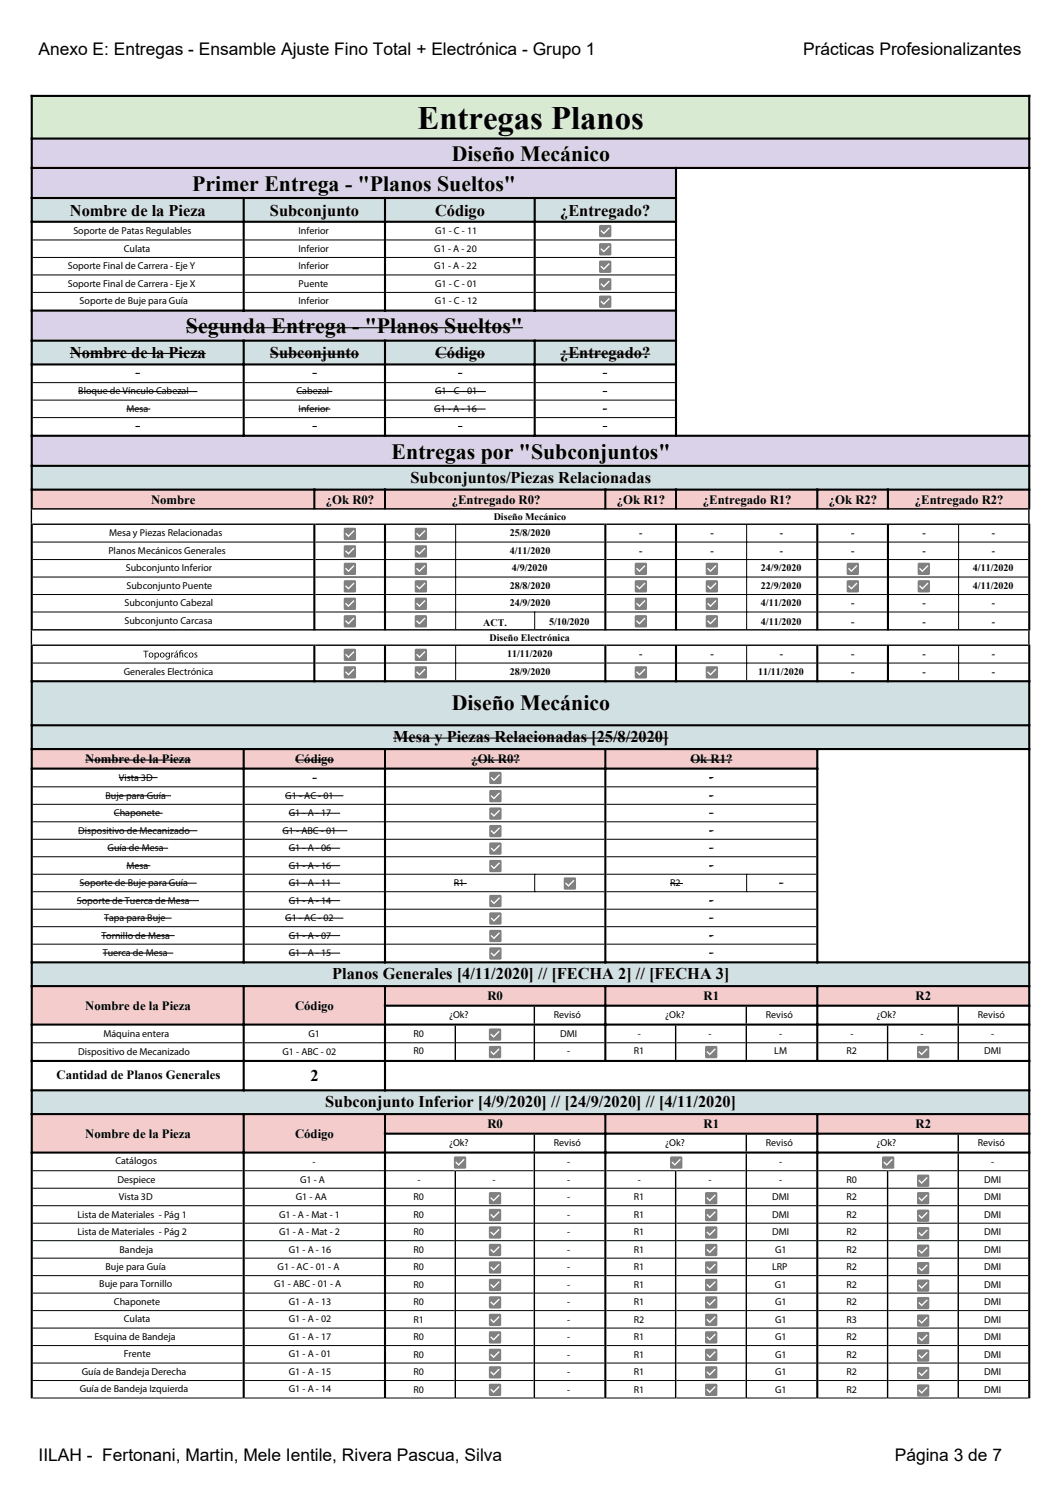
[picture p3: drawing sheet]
<svg xmlns="http://www.w3.org/2000/svg" width="210mm" height="297mm" viewBox="0 0 210 297" stroke-linecap="round" stroke-linejoin="round" font-family="sans-serif">
<!-- layer: Capa 1 -->
<path d="M6.2 18.9h197.5v8.6h-197.5z" fill="#d9ead3"/>
<g fill="#d9d2e9">
<path d="M6.2 27.4h197.5v5.9h-197.5z"/>
<path d="M6.2 33.2h127.6v6.1h-127.6z"/>
</g>
<path d="M6.2 39.1h127.6v4.9h-127.6z" fill="#d0e0e3"/>
<path d="M6.2 61.4h127.6v6.1h-127.6z" fill="#d9d2e9"/>
<path d="M6.2 67.3h127.6v4.9h-127.6z" fill="#d0e0e3"/>
<path d="M6.2 86.2h197.5v6.1h-197.5z" fill="#d9d2e9"/>
<path d="M6.2 92.1h197.5v4.9h-197.5z" fill="#d0e0e3"/>
<path d="M6.2 96.8h197.5v4h-197.5z" fill="#f4cccc"/>
<path d="M6.2 134.7h197.5v13.6h-197.5z" fill="#d0e0e3"/>
<path d="M6.2 148.2h155.6v4h-155.6z" fill="#f4cccc"/>
<g fill="#fff">
<path d="M161.6 148.2h42.1v4h-42.1z"/>
<path d="M161.6 152h42.1v38.5h-42.1z"/>
</g>
<path d="M6.2 190.4h197.5v4.8h-197.5z" fill="#d0e0e3"/>
<g fill="#f4cccc">
<path d="M6.2 195.1h197.5v4h-197.5z"/>
<path d="M6.2 199h70v3.8h-70z"/>
</g>
<path d="M6.2 215.7h197.5v4.8h-197.5z" fill="#d0e0e3"/>
<g fill="#f4cccc">
<path d="M6.2 220.4h197.5v4h-197.5z"/>
<path d="M6.2 224.3h70v3.9h-70z"/>
</g>
<g fill="none" stroke="#000" stroke-width=".42">
<path d="M6.1 19h197.7M6.3 18.8v82M203.6 18.8v82M6.1 39.2h127.8M6.1 27.4h197.7M6.1 33.2h197.7M48.2 39v22.7M76.2 39v22.7M105.8 39v22.7M133.7 33v53.4M6.1 43.9h127.8M6.1 61.5h127.8"/>
<path d="M6.1 67.4h127.8M6.1 72.1h127.8M48.2 67.2v19.2M76.2 67.2v19.2M105.8 67.2v19.2M6.1 86.2h197.7M6.1 92.2h197.7M6.1 96.9h197.7M62.2 96.7v4.1M76.2 96.7v4.1M119.8 96.7v4.1M133.7 96.7v4.1"/>
<path d="M161.7 96.7v4.1M175.7 96.7v4.1M6.3 103.6v21.2M62.2 103.6v21.2M76.2 103.6v21.2M119.8 103.6v21.2M133.7 103.6v21.2M161.7 103.6v21.2M175.7 103.6v21.2M203.6 103.6v21.2M6.1 134.8h197.7M6.3 127.5v149.2"/>
<path d="M62.2 127.5v7.5M76.2 127.5v7.5M119.8 127.5v7.5M133.7 127.5v7.5M161.7 127.5v7.5M175.7 127.5v7.5M203.6 127.5v149.2M6.1 152.1h155.8M6.1 143.5h197.7M6.1 148.2h197.7M48.2 148v42.7M76.2 148v42.7"/>
<path d="M119.8 148v42.7M161.7 148v42.7M6.1 190.4h197.7M6.1 195.1h197.7M48.2 194.9v21.1M76 199h127.8M76.2 194.9v21.1M119.8 194.9v15.3M161.7 194.9v15.3M6.1 202.8h197.7M6.1 210h197.7M6.1 215.8h197.7"/>
<path d="M6.1 220.5h197.7M6.1 228.1h197.7M48.2 220.3v56.4M76 224.3h127.8M76.2 220.3v56.4M119.8 220.3v56.4M161.7 220.3v56.4"/>
</g>
<g fill="none" stroke="#000" stroke-width=".28">
<path d="M6.2 100.8v2.8M6.5 100.7h55.6M6.5 103.7h55.5M62.3 100.7h13.8M62.4 103.7h13.6M76.2 100.7h43.5M76.4 103.7h43.2M119.8 100.7h13.9M120 103.7h13.5M133.8 100.7h27.8M133.9 103.7h27.6M161.8 100.7h13.8"/>
<path d="M161.9 103.7h13.6M175.7 100.7h27.7M175.9 103.7h27.5M203.6 100.8v2.8M6.2 124.8v2.7M6.5 124.6h55.6M6.5 127.7h55.5M62.3 124.6h13.8M62.4 127.7h13.6M76.2 124.6h43.5M76.4 127.7h43.2M119.8 124.6h13.9"/>
<path d="M120 127.7h13.5M133.8 124.6h27.8M133.9 127.7h27.6M161.8 124.6h13.8M161.9 127.7h13.6M175.7 124.6h27.7M175.9 127.7h27.5M203.6 124.8v2.7M105.7 199.2v3.4M147.6 199.2v3.4M189.6 199.2v3.4M90.1 203v6.7"/>
<path d="M105.7 203v6.7M133.7 203v6.7M147.6 203v6.7M175.6 203v6.7M189.6 203v6.7M90.1 231.6v45.1M105.7 224.6v3.3M105.7 228.3v48.4M133.7 231.6v45.1M147.6 224.6v3.3M147.6 228.3v48.4M175.6 231.6v45.1"/>
<path d="M189.6 224.6v3.3M189.6 228.3v48.4"/>
</g>
<g fill="none" stroke="#000" stroke-width=".2">
<path d="M6.5 47.5h41.5M6.5 50.9h41.5M6.5 54.4h41.5M6.5 57.9h41.5M48.4 47.5h27.6M48.4 50.9h27.6M48.4 54.4h27.6M48.4 57.9h27.6M76.4 47.5h29.2M76.4 50.9h29.2M76.4 54.4h29.2M76.4 57.9h29.2"/>
<path d="M106 47.5h27.5M106 50.9h27.5M106 54.4h27.5M106 57.9h27.5M6.5 75.7h41.5M6.5 79.2h41.5M13.8 69.9h26.9M15.5 77.5h23.6M26.8 73.9h.9M48.4 75.7h27.6M48.4 79.2h27.6M53.4 70.1h17.6"/>
<path d="M58.7 77.5h7M61.8 73.9h.9M76.4 75.7h29.2M76.4 79.2h29.2M86.1 70.1h9.9M86.1 77.5h10M90.6 73.9h.9M106 75.7h27.5M106 79.2h27.5M110.8 70.1h17.8M119.3 73.9h.8M119.3 77.5h.8"/>
<path d="M6.5 82.6h41.5M25 80.9h4.7M26.8 84.4h.9M48.4 82.6h27.6M59.1 80.9h6.3M61.8 84.4h.9M76.4 82.6h29.2M85.9 80.9h10.2M90.6 84.4h.9M106 82.6h27.5M119.3 80.9h.8M119.3 84.4h.8"/>
<path d="M6.5 107.3h55.5M6.5 110.7h55.5M6.5 114.2h55.5M6.5 117.7h55.5M62.4 107.3h13.6M62.4 110.7h13.6M62.4 114.2h13.6M62.4 117.7h13.6M76.4 107.3h43.2M76.4 110.7h43.2M76.4 114.2h43.2M76.4 117.7h43.2"/>
<path d="M90.1 103.9v20.6M120 107.3h13.5M120 110.7h13.5M120 114.2h13.5M120 117.7h13.5M133.9 107.3h27.6M133.9 110.7h27.6M133.9 114.2h27.6M133.9 117.7h27.6M147.7 103.9v20.6M161.9 107.3h13.6M161.9 110.7h13.6"/>
<path d="M161.9 114.2h13.6M161.9 117.7h13.6M175.9 107.3h27.5M175.9 110.7h27.5M175.9 114.2h27.5M175.9 117.7h27.5M189.6 103.9v20.6M6.5 121.1h55.5M6.5 131.2h55.5M62.4 121.1h13.6M62.4 131.2h13.6M76.4 121.1h43.2"/>
<path d="M76.4 131.2h43.2M90.1 127.8v6.8M105.8 121v3.5M120 121.1h13.5M120 131.2h13.5M133.9 121.1h27.6M133.9 131.2h27.6M147.7 127.8v6.8M161.9 121.1h13.6M161.9 131.2h13.6M175.9 121.1h27.5M175.9 131.2h27.5"/>
<path d="M189.6 127.8v6.8M6.5 155.7h41.5M6.5 159.2h41.5M16.9 150.4h20.9M20.9 157.5h12.9M23.5 153.9h7.7M48.4 155.7h27.6M48.4 159.2h27.6M56.4 157.5h11.5M58.4 150.4h7.7M61.8 154h.9M76.4 155.7h43.2"/>
<path d="M76.4 159.2h43.2M77.8 146.1h54.4M93.3 150.4h9.5M120 155.7h41.5M120 159.2h41.5M136.6 150.4h8.3M140.3 153.9h.9M140.3 157.5h.9M6.5 162.6h41.5M6.5 166.1h41.5M6.5 169.5h41.5M6.5 173h41.5"/>
<path d="M6.5 176.5h41.5M6.5 179.9h41.5M15.2 178.2h24.2M15.5 164.4h23.6M15.8 174.8h23.1M21.3 167.9h12M22.5 160.9h9.7M25 171.3h4.7M48.4 162.6h27.6M48.4 166.1h27.6M48.4 169.5h27.6M48.4 173h27.6"/>
<path d="M48.4 176.5h27.6M48.4 179.9h27.6M55.9 164.4h12.8M57.1 160.9h10.2M57.1 167.9h10.2M57.1 171.3h10.2M57.1 174.8h10.2M57.1 178.2h10.2M76.4 162.6h43.2M76.4 166.1h43.2M76.4 169.5h43.2M76.4 173h43.2"/>
<path d="M76.4 176.5h43.2M76.4 179.9h43.2M89.8 174.8h2.5M105.8 172.9v3.6M120 162.6h41.5M120 166.1h41.5M120 169.5h41.5M120 173h41.5M120 176.5h41.5M120 179.9h41.5M132.6 174.8h2.5M140.3 160.9h.9"/>
<path d="M140.3 164.4h.9M140.3 167.9h.9M140.3 171.3h.9M140.3 178.2h.9M147.7 172.9v3.6M154.1 174.8h.9M6.5 183.4h41.5M6.5 186.8h41.5M20.1 185.2h14.4M20.3 188.6h14M20.6 181.7h13.3M48.4 183.4h27.6"/>
<path d="M48.4 186.8h27.6M56.4 181.7h11.5M57.1 185.2h10.2M57.1 188.6h10.2M76.4 183.4h43.2M76.4 186.8h43.2M120 183.4h41.5M120 186.8h41.5M140.3 181.7h.9M140.3 185.2h.9M140.3 188.6h.9M6.5 206.4h41.5"/>
<path d="M48.4 206.4h27.6M76.4 206.4h13.5M90.2 206.4h15.4M105.9 206.4h13.7M120 206.4h13.5M133.8 206.4h13.7M147.8 206.4h13.7M161.9 206.4h13.6M175.7 206.4h13.7M189.7 206.4h13.7M6.5 231.7h41.5M6.5 235.1h41.5"/>
<path d="M6.5 238.6h41.5M48.4 231.7h27.6M48.4 235.1h27.6M48.4 238.6h27.6M76.4 231.7h13.5M76.4 235.1h13.5M76.4 238.6h13.5M90.2 231.7h15.4M90.2 235.1h15.4M90.2 238.6h15.4M105.9 231.7h13.7M105.9 235.1h13.7"/>
<path d="M105.9 238.6h13.7M120 231.7h13.5M120 235.1h13.5M120 238.6h13.5M133.8 231.7h13.7M133.8 235.1h13.7M133.8 238.6h13.7M147.8 231.7h13.7M147.8 235.1h13.7M147.8 238.6h13.7M161.9 231.7h13.6M161.9 235.1h13.6"/>
<path d="M161.9 238.6h13.6M175.7 231.7h13.7M175.7 235.1h13.7M175.7 238.6h13.7M189.7 231.7h13.7M189.7 235.1h13.7M189.7 238.6h13.7M6.5 242.1h41.5M6.5 245.5h41.5M6.5 249h41.5M6.5 252.4h41.5M6.5 255.9h41.5"/>
<path d="M6.5 259.4h41.5M48.4 242.1h27.6M48.4 245.5h27.6M48.4 249h27.6M48.4 252.4h27.6M48.4 255.9h27.6M48.4 259.4h27.6M76.4 242.1h13.5M76.4 245.5h13.5M76.4 249h13.5M76.4 252.4h13.5M76.4 255.9h13.5"/>
<path d="M76.4 259.4h13.5M90.2 242.1h15.4M90.2 245.5h15.4M90.2 249h15.4M90.2 252.4h15.4M90.2 255.9h15.4M90.2 259.4h15.4M105.9 242.1h13.7M105.9 245.5h13.7M105.9 249h13.7M105.9 252.4h13.7M105.9 255.9h13.7"/>
<path d="M105.9 259.4h13.7M120 242.1h13.5M120 245.5h13.5M120 249h13.5M120 252.4h13.5M120 255.9h13.5M120 259.4h13.5M133.8 242.1h13.7M133.8 245.5h13.7M133.8 249h13.7M133.8 252.4h13.7M133.8 255.9h13.7"/>
<path d="M133.8 259.4h13.7M147.8 242.1h13.7M147.8 245.5h13.7M147.8 249h13.7M147.8 252.4h13.7M147.8 255.9h13.7M147.8 259.4h13.7M161.9 242.1h13.6M161.9 245.5h13.6M161.9 249h13.6M161.9 252.4h13.6M161.9 255.9h13.6"/>
<path d="M161.9 259.4h13.6M175.7 242.1h13.7M175.7 245.5h13.7M175.7 249h13.7M175.7 252.4h13.7M175.7 255.9h13.7M175.7 259.4h13.7M189.7 242.1h13.7M189.7 245.5h13.7M189.7 249h13.7M189.7 252.4h13.7M189.7 255.9h13.7"/>
<path d="M189.7 259.4h13.7M6.5 262.8h41.5M6.5 266.3h41.5M6.5 269.7h41.5M6.5 273.2h41.5M6.5 276.7h41.5M48.4 262.8h27.6M48.4 266.3h27.6M48.4 269.7h27.6M48.4 273.2h27.6M48.4 276.7h27.6M76.4 262.8h13.5"/>
<path d="M76.4 266.3h13.5M76.4 269.7h13.5M76.4 273.2h13.5M76.4 276.7h13.5M90.2 262.8h15.4M90.2 266.3h15.4M90.2 269.7h15.4M90.2 273.2h15.4M90.2 276.7h15.4M105.9 262.8h13.7M105.9 266.3h13.7M105.9 269.7h13.7"/>
<path d="M105.9 273.2h13.7M105.9 276.7h13.7M120 262.8h13.5M120 266.3h13.5M120 269.7h13.5M120 273.2h13.5M120 276.7h13.5M133.8 262.8h13.7M133.8 266.3h13.7M133.8 269.7h13.7M133.8 273.2h13.7M133.8 276.7h13.7"/>
<path d="M147.8 262.8h13.7M147.8 266.3h13.7M147.8 269.7h13.7M147.8 273.2h13.7M147.8 276.7h13.7M161.9 262.8h13.6M161.9 266.3h13.6M161.9 269.7h13.6M161.9 273.2h13.6M161.9 276.7h13.6M175.7 262.8h13.7M175.7 266.3h13.7"/>
<path d="M175.7 269.7h13.7M175.7 273.2h13.7M175.7 276.7h13.7M189.7 262.8h13.7M189.7 266.3h13.7M189.7 269.7h13.7M189.7 273.2h13.7M189.7 276.7h13.7"/>
</g>
<path d="M36.8 64.9h66.7" fill="none" stroke="#000" stroke-width=".22"/>
<path d="M38.5 129.3l.5-.1-.4 .2 .4 .3 .1 .1-.2 .3h-.5l.1-.2 .2 .1 .2-.1-.4-.3zM37.5 129.6a.35 .35 0 0 0 .7 0 .35 .35 0 0 0-.7 0zM37.3 129.6a.5 .5 0 0 1 1 0 .5 .5 0 0 1-1 0zM36.7 129.2l.4-.1 .1 .2a.36 .36 0 0 0-.6 .3 .36 .36 0 0 0 .6 .3l-.1 .2a.5 .5 0 0 1-.6-.3 .5 .5 0 0 1 .2-.6zM35.7 128.7h.5l-.1 .2h-.3l-.1 .2h.5v1h-.1v-.8h-.4v.8h-.2v-.8l-.1-.2h.1zM34.9 128.7h.2l-.3 .3zM34.7 129.7v.3l.3-.2v-.2zM34.5 129.2h.6l.1 .9-.7-.1v-.3l.5-.2v-.2h-.4zM33.9 129.1h.1v.2l.4-.2v.2l-.3 .2v.6h-.2zM33 129.3l-.1 .1a.35 .35 0 0 0 .3 .6 .34 .34 0 0 0 .2-.4 .34 .34 0 0 0-.4-.3zM32.9 129.2l.2-.1 .3 .2 .1-.2h.1v1.1l-.3 .3-.5-.1v-.1l.5 .1 .1-.5a.38 .38 0 0 1-.6 0v-.5zM31.8 129.6a.35 .35 0 0 0 .7 0 .35 .35 0 0 0-.7 0zM31.6 129.6a.5 .5 0 0 1 1 0 .5 .5 0 0 1-1 0zM30.9 129.3a.36 .36 0 0 0-.1 .5 .36 .36 0 0 0 .4 .1l.1-.1a.37 .37 0 0 0-.3-.5zM30.6 129.1h.1v.2a.39 .39 0 0 1 .7 .1 .51 .51 0 0 1-.4 .7l-.3-.1v.5h-.1zM29.6 129.6a.35 .35 0 0 0 .7 0 .35 .35 0 0 0-.7 0zM29.4 129.6a.5 .5 0 0 1 1 0 .5 .5 0 0 1-1 0zM28.4 128.8h.9v.1h-.4v1.2h-.1v-1.2h-.4z" fill="#000"/>
<g fill="#808080">
<path d="M118.6 44.6l-.1 .2 .1 2 .2 .1h2l.1-.2v-2.1l-.2-.1zM118.8 45.7l.2-.2 .4 .5 1.1-1 .1 .2-1.2 1.2z"/>
<path d="M118.6 48.1l-.1 .3 .1 2 .2 .1h2l.1-.2v-2.1l-.2-.1zM118.8 49.3l.2-.2 .4 .5 1.1-1 .1 .2-1.2 1.2z"/>
<path d="M118.6 51.6l-.1 .2 .1 2.1 .2 .1h2l.1-.3v-2l-.2-.1zM118.8 52.8l.2-.2 .4 .5 1.1-1.1 .1 .2-1.2 1.2z"/>
<path d="M118.6 55.1l-.1 .2 .1 2 .2 .2 2-.1 .1-.2v-2l-.2-.2zM118.8 56.2l.2-.2 .4 .5 1.1-1 .1 .2-1.2 1.2z"/>
<path d="M118.6 58.5l-.1 .3 .1 2 .2 .1h2l.1-.2v-2.1l-.2-.1zM118.8 59.7l.2-.2 .4 .5 1.1-1 .1 .2-1.2 1.2z"/>
<path d="M68.1 104.5l-.1 .2v2l.3 .2 2-.1 .1-.2v-2l-.2-.2zM68.5 105.4l.4 .5 1-1 .2 .2-1.2 1.2-.6-.7z"/>
<path d="M82.2 104.5l-.2 .2 .1 2 .2 .2 2-.1 .2-.2-.1-2-.2-.2zM82.3 105.6l.2-.2 .5 .5 1-1 .2 .2-1.2 1.2z"/>
<path d="M68.1 107.9l-.1 .3v2l.3 .1h2l.1-.2v-2.1l-.2-.1zM68.5 108.9l.4 .5 1-1 .2 .2-1.2 1.2-.6-.7z"/>
<path d="M82.2 107.9l-.2 .3 .1 2 .2 .1h2l.2-.2-.1-2.1-.2-.1zM82.3 109.1l.2-.2 .5 .5 1-1 .2 .2-1.2 1.2z"/>
<path d="M68.1 111.4l-.1 .2v2.1l.3 .1h2l.1-.3v-2l-.2-.1zM68.5 112.4l.4 .4 1-1 .2 .2-1.2 1.2-.6-.6z"/>
<path d="M82.2 111.4l-.2 .2 .1 2.1 .2 .1h2l.2-.3-.1-2-.2-.1zM82.3 112.6l.2-.2 .5 .4 1-1 .2 .2-1.2 1.2z"/>
<path d="M125.7 111.4l-.1 .2v2.1l.2 .1h2.1l.1-.3v-2l-.3-.1zM126 112.4l.5 .4 1-1 .2 .2-1.2 1.2-.7-.6z"/>
<path d="M139.8 111.4l-.2 .2 .1 2.1 .2 .1h2l.2-.3-.1-2-.2-.1zM140.1 112.4l.5 .4 1-1 .1 .2-1.1 1.2-.7-.6z"/>
<path d="M167.6 111.4l-.1 .2v2.1l.3 .1h2l.1-.3v-2l-.2-.1zM168 112.4l.4 .4 1-1 .2 .2-1.2 1.2-.6-.6z"/>
<path d="M181.7 111.4l-.2 .2 .1 2.1 .2 .1h2.1l.1-.3-.1-2-.2-.1zM182 112.4l.5 .4 1-1 .2 .2-1.2 1.2-.7-.6z"/>
<path d="M68.1 114.9l-.1 .2v2l.3 .2 2-.1 .1-.2v-2.1l-.2-.1zM68.5 115.8l.4 .5 1-1 .2 .2-1.2 1.2-.6-.7z"/>
<path d="M82.2 114.9l-.2 .2 .1 2 .2 .2 2-.1 .2-.2-.1-2.1-.2-.1zM82.3 116l.2-.2 .5 .5 1-1 .2 .2-1.2 1.2z"/>
<path d="M125.7 114.9l-.1 .2v2l.2 .2 2.1-.1 .1-.2v-2.1l-.3-.1zM126 115.8l.5 .5 1-1 .2 .2-1.2 1.2-.7-.7z"/>
<path d="M139.8 114.9l-.2 .2 .1 2 .2 .2 2-.1 .2-.2-.1-2.1-.2-.1zM140.1 115.8l.5 .5 1-1 .1 .2-1.1 1.2-.7-.7z"/>
<path d="M167.6 114.9l-.1 .2v2l.3 .2 2-.1 .1-.2v-2.1l-.2-.1zM168 115.8l.4 .5 1-1 .2 .2-1.2 1.2-.6-.7z"/>
<path d="M181.7 114.9l-.2 .2 .1 2 .2 .2 2.1-.1 .1-.2-.1-2.1-.2-.1zM182 115.8l.5 .5 1-1 .2 .2-1.2 1.2-.7-.7z"/>
<path d="M68.1 118.3l-.1 .2v2.1l.3 .1h2l.1-.3v-2l-.2-.1zM68.5 119.3l.4 .5 1-1 .2 .1-1.2 1.2-.6-.6z"/>
<path d="M82.2 118.3l-.2 .2 .1 2.1 .2 .1h2l.2-.3-.1-2-.2-.1zM82.3 119.5l.2-.2 .5 .5 1-1 .2 .1-1.2 1.2z"/>
<path d="M125.7 118.3l-.1 .2v2.1l.2 .1h2.1l.1-.3v-2l-.3-.1zM126 119.3l.5 .5 1-1 .2 .1-1.2 1.2-.7-.6z"/>
<path d="M139.8 118.3l-.2 .2 .1 2.1 .2 .1h2l.2-.3-.1-2-.2-.1zM140.1 119.3l.5 .5 1-1 .1 .1-1.1 1.2-.7-.6z"/>
<path d="M68.1 121.8l-.1 .2v2l.3 .2 2-.1 .1-.2v-2l-.2-.2zM68.5 122.7l.4 .5 1-1 .2 .2-1.2 1.2-.6-.7z"/>
<path d="M82.2 121.8l-.2 .2 .1 2 .2 .2 2-.1 .2-.2-.1-2-.2-.2zM82.3 122.9l.2-.2 .5 .5 1-1 .2 .2-1.2 1.2z"/>
<path d="M125.7 121.8l-.1 .2v2l.2 .2 2.1-.1 .1-.2v-2l-.3-.2zM126 122.7l.5 .5 1-1 .2 .2-1.2 1.2-.7-.7z"/>
<path d="M139.8 121.8l-.2 .2 .1 2 .2 .2 2-.1 .2-.2-.1-2-.2-.2zM140.1 122.7l.5 .5 1-1 .1 .2-1.1 1.2-.7-.7z"/>
<path d="M68.1 128.4l-.1 .2v2.1l.3 .1h2l.1-.3v-2l-.2-.1zM68.5 129.4l.4 .5 1-1 .2 .1-1.2 1.2-.6-.6z"/>
<path d="M82.2 128.4l-.2 .2 .1 2.1 .2 .1h2l.2-.3-.1-2-.2-.1zM82.3 129.6l.2-.2 .5 .5 1-1 .2 .1-1.2 1.2z"/>
<path d="M68.1 131.9l-.1 .2v2l.3 .2 2-.1 .1-.2v-2l-.2-.2zM68.5 132.8l.4 .5 1-1 .2 .2-1.2 1.2-.6-.7z"/>
<path d="M82.2 131.9l-.2 .2 .1 2 .2 .2 2-.1 .2-.2-.1-2-.2-.2zM82.3 133l.2-.2 .5 .5 1-1 .2 .2-1.2 1.2z"/>
<path d="M125.7 131.9l-.1 .2v2l.2 .2 2.1-.1 .1-.2v-2l-.3-.2zM126 132.8l.5 .5 1-1 .2 .2-1.2 1.2-.7-.7z"/>
<path d="M139.8 131.9l-.2 .2 .1 2 .2 .2 2-.1 .2-.2-.1-2-.2-.2zM140.1 132.8l.5 .5 1-1 .1 .2-1.1 1.2-.7-.7z"/>
<path d="M96.9 152.8l-.1 .2v2l.3 .2 2-.1 .1-.2v-2l-.2-.2zM97.1 153.9l.1-.2 .5 .5 1-1 .2 .2-1.2 1.2z"/>
<path d="M96.9 156.4l-.1 .2v2l.3 .2 2-.1 .1-.2v-2l-.2-.2zM97.1 157.5l.1-.2 .5 .5 1-1 .2 .2-1.2 1.2z"/>
<path d="M96.9 159.8l-.1 .3v2l.3 .1h2l.1-.2v-2.1l-.2-.1zM97.1 161l.1-.2 .5 .5 1-1 .2 .2-1.2 1.2z"/>
<path d="M96.9 163.3l-.1 .2v2.1l.3 .1 2-.1 .1-.2v-2l-.2-.1zM97.1 164.4l.1-.1 .5 .4 1-1 .2 .2-1.2 1.2z"/>
<path d="M96.9 166.7l-.1 .3v2l.3 .1h2l.1-.2v-2.1l-.2-.1zM97.1 167.9l.1-.2 .5 .5 1-1 .2 .2-1.2 1.2z"/>
<path d="M96.9 170.2l-.1 .2v2.1l.3 .1h2l.1-.3v-2l-.2-.1zM97.1 171.4l.1-.2 .5 .5 1-1.1 .2 .2-1.2 1.2z"/>
<path d="M111.7 173.7l-.2 .2 .1 2 .2 .2 2-.1 .2-.2-.1-2-.2-.2zM112 174.6l.5 .5 1-1 .2 .2-1.2 1.2-.7-.7z"/>
<path d="M96.9 177.1l-.1 .3v2l.3 .1h2l.1-.2v-2.1l-.2-.1zM97.1 178.3l.1-.2 .5 .5 1-1 .2 .2-1.2 1.2z"/>
<path d="M96.9 180.6l-.1 .2v2.1l.3 .1 2-.1 .1-.2v-2l-.2-.2zM97.1 181.7l.1-.1 .5 .4 1-1 .2 .2-1.2 1.2z"/>
<path d="M96.9 184l-.1 .3v2l.3 .1h2l.1-.2v-2.1l-.2-.1zM97.1 185.2l.1-.2 .5 .5 1-1 .2 .2-1.2 1.2z"/>
<path d="M96.9 187.5l-.1 .2v2.1l.3 .1h2l.1-.3v-2l-.2-.1zM97.1 188.7l.1-.2 .5 .5 1-1.1 .2 .2-1.2 1.2z"/>
<path d="M96.9 203.6l-.2 .2 .1 2 .2 .2 2-.1 .2-.2-.1-2-.2-.2zM97 204.7l.2-.2 .4 .5 1.1-1 .1 .2-1.2 1.2z"/>
<path d="M96.9 207l-.2 .3 .1 2 .2 .1h2l.2-.3-.1-2-.2-.1zM97 208.2l.2-.2 .4 .5 1.1-1 .1 .1-1.2 1.2z"/>
<path d="M139.6 207l-.1 .3v2l.3 .1h2l.1-.3v-2l-.3-.1zM139.9 208l.5 .5 1-1 .2 .1-1.2 1.2-.7-.6z"/>
<path d="M181.5 207l-.1 .3v2l.3 .1h2l.1-.3v-2l-.2-.1zM181.9 208l.4 .5 1.1-1 .1 .1-1.2 1.2-.6-.6z"/>
<path d="M89.9 228.9l-.1 .2v2l.3 .2 2-.1 .1-.2v-2l-.2-.2zM90.1 230l.2-.1 .4 .4 1-1 .2 .2-1.2 1.2z"/>
<path d="M132.7 228.9l-.1 .2v2l.2 .2 2.1-.1 .1-.2v-2l-.3-.2zM133 229.9l.5 .4 1-1 .2 .2-1.2 1.2-.7-.7z"/>
<path d="M174.6 228.9l-.1 .2v2l.3 .2 2-.1 .1-.2v-2l-.2-.2zM174.9 229.9l.5 .4 1-1 .2 .2-1.2 1.2-.6-.7z"/>
<path d="M181.5 232.5l-.1 .2v2l.3 .2 2-.1 .1-.2v-2l-.2-.2zM181.9 233.5l.4 .4 1.1-1 .1 .2-1.2 1.2-.6-.7z"/>
<path d="M96.9 235.9l-.2 .3 .1 2 .2 .1h2l.2-.2-.1-2.1-.2-.1zM97 237.1l.2-.2 .4 .5 1.1-1 .1 .2-1.2 1.2z"/>
<path d="M139.6 235.9l-.1 .3v2l.3 .1h2l.1-.2v-2.1l-.3-.1zM139.9 236.9l.5 .5 1-1 .2 .2-1.2 1.2-.7-.7z"/>
<path d="M181.5 235.9l-.1 .3v2l.3 .1h2l.1-.2v-2.1l-.2-.1zM181.9 236.9l.4 .5 1.1-1 .1 .2-1.2 1.2-.6-.7z"/>
<path d="M96.9 239.3l-.2 .2 .1 2 .2 .2 2-.1 .2-.2-.1-2-.2-.2zM97 240.4l.2-.2 .4 .5 1.1-1 .1 .2-1.2 1.2z"/>
<path d="M139.6 239.3l-.1 .2v2l.3 .2 2-.1 .1-.2v-2l-.3-.2zM139.9 240.2l.5 .5 1-1 .2 .2-1.2 1.2-.7-.7z"/>
<path d="M181.5 239.4l-.1 .2v2.1l.3 .1h2l.1-.3v-2l-.2-.1zM181.9 240.4l.4 .5 1.1-1.1 .1 .2-1.2 1.2-.6-.6z"/>
<path d="M96.9 242.7l-.2 .3 .1 2 .2 .1h2l.2-.3-.1-2-.2-.1zM97 243.9l.2-.2 .4 .5 1.1-1 .1 .2-1.2 1.2z"/>
<path d="M139.6 242.7l-.1 .3v2l.3 .1h2l.1-.3v-2l-.3-.1zM139.9 243.7l.5 .5 1-1 .2 .2-1.2 1.2-.7-.7z"/>
<path d="M181.5 242.9l-.1 .2v2l.3 .2 2-.1 .1-.2v-2l-.2-.2zM181.9 243.8l.4 .5 1.1-1 .1 .2-1.2 1.2-.6-.7z"/>
<path d="M96.9 246.2l-.2 .2 .1 2 .2 .2 2-.1 .2-.2-.1-2-.2-.2zM97 247.3l.2-.1 .4 .4 1.1-1 .1 .2-1.2 1.2z"/>
<path d="M139.6 246.2l-.1 .2v2l.3 .2 2-.1 .1-.2v-2l-.3-.2zM139.9 247.2l.5 .4 1-1 .2 .2-1.2 1.2-.7-.7z"/>
<path d="M181.5 246.3l-.1 .3v2l.3 .1h2l.1-.3v-2l-.2-.1zM181.9 247.3l.4 .5 1.1-1 .1 .1-1.2 1.2-.6-.6z"/>
<path d="M96.9 249.6l-.2 .3 .1 2 .2 .1h2l.2-.2-.1-2.1-.2-.1zM97 250.8l.2-.2 .4 .5 1.1-1 .1 .2-1.2 1.2z"/>
<path d="M139.6 249.6l-.1 .3v2l.3 .1h2l.1-.2v-2.1l-.3-.1zM139.9 250.6l.5 .5 1-1 .2 .2-1.2 1.2-.7-.7z"/>
<path d="M181.5 249.8l-.1 .2v2l.3 .2 2-.1 .1-.2v-2l-.2-.2zM181.9 250.8l.4 .4 1.1-1 .1 .2-1.2 1.2-.6-.7z"/>
<path d="M96.9 253.1l-.2 .2 .1 2.1 .2 .1h2l.2-.3-.1-2-.2-.1zM97 254.3l.2-.2 .4 .5 1.1-1.1 .1 .2-1.2 1.2z"/>
<path d="M139.6 253.1l-.1 .2v2.1l.3 .1h2l.1-.3v-2l-.3-.1zM139.9 254.1l.5 .5 1-1.1 .2 .2-1.2 1.2-.7-.6z"/>
<path d="M181.5 253.2l-.1 .3v2l.3 .1h2l.1-.2v-2.1l-.2-.1zM181.9 254.2l.4 .5 1.1-1 .1 .2-1.2 1.2-.6-.7z"/>
<path d="M96.9 256.6l-.2 .2 .1 2 .2 .2 2-.1 .2-.2-.1-2-.2-.2zM97 257.7l.2-.2 .4 .5 1.1-1 .1 .2-1.2 1.2z"/>
<path d="M139.6 256.6l-.1 .2v2l.3 .2 2-.1 .1-.2v-2l-.3-.2zM139.9 257.5l.5 .5 1-1 .2 .2-1.2 1.2-.7-.7z"/>
<path d="M181.5 256.7l-.1 .2v2.1l.3 .1h2l.1-.3v-2l-.2-.1zM181.9 257.7l.4 .4 1.1-1 .1 .2-1.2 1.2-.6-.6z"/>
<path d="M96.9 260l-.2 .3 .1 2 .2 .1h2l.2-.3-.1-2-.2-.1zM97 261.2l.2-.2 .4 .5 1.1-1 .1 .1-1.2 1.2z"/>
<path d="M139.6 260l-.1 .3v2l.3 .1h2l.1-.3v-2l-.3-.1zM139.9 261l.5 .5 1-1 .2 .1-1.2 1.2-.7-.6z"/>
<path d="M181.5 260.2l-.1 .2v2l.3 .2 2-.1 .1-.2v-2l-.2-.2zM181.9 261.1l.4 .5 1.1-1 .1 .2-1.2 1.2-.6-.7z"/>
<path d="M96.9 263.5l-.2 .2 .1 2 .2 .2 2-.1 .2-.2-.1-2-.2-.2zM97 264.6l.2-.1 .4 .4 1.1-1 .1 .2-1.2 1.2z"/>
<path d="M139.6 263.5l-.1 .2v2l.3 .2 2-.1 .1-.2v-2l-.3-.2zM139.9 264.5l.5 .4 1-1 .2 .2-1.2 1.2-.7-.7z"/>
<path d="M181.5 263.6l-.1 .3v2l.3 .1h2l.1-.3v-2l-.2-.1zM181.9 264.6l.4 .5 1.1-1 .1 .1-1.2 1.2-.6-.6z"/>
<path d="M96.9 266.9l-.2 .3 .1 2 .2 .1h2l.2-.2-.1-2.1-.2-.1zM97 268.1l.2-.2 .4 .5 1.1-1 .1 .2-1.2 1.2z"/>
<path d="M139.6 266.9l-.1 .3v2l.3 .1h2l.1-.2v-2.1l-.3-.1zM139.9 267.9l.5 .5 1-1 .2 .2-1.2 1.2-.7-.7z"/>
<path d="M181.5 267.1l-.1 .2v2l.3 .2 2-.1 .1-.2v-2l-.2-.2zM181.9 268.1l.4 .4 1.1-1 .1 .2-1.2 1.2-.6-.7z"/>
<path d="M96.9 270.4l-.2 .2 .1 2.1 .2 .1h2l.2-.3-.1-2-.2-.1zM97 271.6l.2-.2 .4 .5 1.1-1.1 .1 .2-1.2 1.2z"/>
<path d="M139.6 270.4l-.1 .2v2.1l.3 .1h2l.1-.3v-2l-.3-.1zM139.9 271.4l.5 .5 1-1.1 .2 .2-1.2 1.2-.7-.6z"/>
<path d="M181.5 270.5l-.1 .3v2l.3 .1h2l.1-.2v-2.1l-.2-.1zM181.9 271.5l.4 .5 1.1-1 .1 .2-1.2 1.2-.6-.7z"/>
<path d="M96.9 273.9l-.2 .2 .1 2 .2 .2 2-.1 .2-.2-.1-2-.2-.2zM97 275l.2-.2 .4 .5 1.1-1 .1 .2-1.2 1.2z"/>
<path d="M139.6 273.9l-.1 .2v2l.3 .2 2-.1 .1-.2v-2l-.3-.2zM139.9 274.8l.5 .5 1-1 .2 .2-1.2 1.2-.7-.7z"/>
<path d="M181.5 274l-.1 .2v2.1l.3 .1h2l.1-.3v-2l-.2-.1zM181.9 275l.4 .4 1.1-1 .1 .2-1.2 1.2-.6-.6z"/>
</g>
<text font-size="6.5" x="82.6" y="25.5">Entregas Planos</text>
<g font-size="4.3">
<text x="89.4" y="31.8">Diseño Mecánico</text>
<text x="38" y="37.7">Primer Entrega - &quot;Planos Sueltos&quot;</text>
<text x="36.8" y="66">Segunda Entrega - &quot;Planos Sueltos&quot;</text>
<text x="77.5" y="90.8">Entregas por &quot;Subconjuntos&quot;</text>
<text x="89.4" y="140.6">Diseño Mecánico</text>
</g>
<g font-size="3.4">
<text x="7.6" y="10.8">Anexo E: Entregas - Ensamble Ajuste Fino Total + Electrónica - Grupo 1</text>
<text x="158.9" y="10.8">Prácticas Profesionalizantes</text>
<text x="7.6" y="289.2">IILAH - Fertonani, Martin, Mele Ientile, Rivera Pascua, Silva</text>
<text x="177" y="289.2">Página 3 de 7</text>
</g>
<g font-size="3.2">
<text x="13.8" y="42.7">Nombre de la Pieza</text>
<text x="53.4" y="42.7">Subconjunto</text>
<text x="86.1" y="42.7">Código</text>
<text x="110.8" y="42.7">¿Entregado?</text>
<text x="13.8" y="70.8">Nombre de la Pieza</text>
<text x="53.4" y="70.9">Subconjunto</text>
<text x="86.1" y="70.9">Código</text>
<text x="110.8" y="70.9">¿Entregado?</text>
<text x="81.2" y="95.6">Subconjuntos/Piezas Relacionadas</text>
<text x="77.8" y="146.9">Mesa y Piezas Relacionadas [25/8/2020]</text>
<text x="65.7" y="193.8">Planos Generales [4/11/2020] // [FECHA 2] // [FECHA 3]</text>
<text x="61.4" y="213.9">2</text>
<text x="64.3" y="219.1">Subconjunto Inferior [4/9/2020] // [24/9/2020] // [4/11/2020]</text>
</g>
<g font-size="2.5">
<text x="29.9" y="99.7">Nombre</text>
<text x="64.5" y="99.7">¿Ok R0?</text>
<text x="89.4" y="99.7">¿Entregado R0?</text>
<text x="122" y="99.7">¿Ok R1?</text>
<text x="139.1" y="99.7">¿Entregado R1?</text>
<text x="164" y="99.7">¿Ok R2?</text>
<text x="181" y="99.7">¿Entregado R2?</text>
<text x="16.9" y="151.1">Nombre de la Pieza</text>
<text x="58.4" y="151.1">Código</text>
<text x="93.3" y="151.1">¿Ok R0?</text>
<text x="136.6" y="151.1">Ok R1?</text>
<text x="96.4" y="198">R0</text>
<text x="139.2" y="198">R1</text>
<text x="181.1" y="198">R2</text>
<text x="16.9" y="199.8">Nombre de la Pieza</text>
<text x="58.4" y="199.8">Código</text>
<text x="11.2" y="213.6">Cantidad de Planos Generales</text>
<text x="16.9" y="225.1">Nombre de la Pieza</text>
<text x="58.4" y="225.1">Código</text>
<text x="96.4" y="223.3">R0</text>
<text x="139.2" y="223.3">R1</text>
<text x="181.1" y="223.3">R2</text>
</g>
<g font-size="2">
<text x="14.5" y="46.2">Soporte de Patas Regulables</text>
<text x="59.1" y="46.2">Inferior</text>
<text x="86.1" y="46.2">G1 - C - 11</text>
<text x="13.4" y="53.3">Soporte Final de Carrera - Eje Y</text>
<text x="24.5" y="49.8">Culata</text>
<text x="59.1" y="53.3">Inferior</text>
<text x="59.1" y="49.8">Inferior</text>
<text x="85.9" y="49.8">G1 - A - 20</text>
<text x="85.9" y="53.3">G1 - A - 22</text>
<text x="13.4" y="56.8">Soporte Final de Carrera - Eje X</text>
<text x="59.1" y="56.8">Puente</text>
<text x="86.1" y="56.8">G1 - C - 01</text>
<text x="15.8" y="60.2">Soporte de Buje para Guía</text>
<text x="59.1" y="60.2">Inferior</text>
<text x="86.1" y="60.2">G1 - C - 12</text>
<text x="26.8" y="74.5">-</text>
<text x="61.8" y="74.5">-</text>
<text x="90.6" y="74.5">-</text>
<text x="119.3" y="74.5">-</text>
<text x="15.5" y="78.1">Bloque de Vínculo Cabezal</text>
<text x="25" y="81.5">Mesa</text>
<text x="58.7" y="78.1">Cabezal</text>
<text x="59.1" y="81.5">Inferior</text>
<text x="85.9" y="81.5">G1 - A - 16</text>
<text x="86.1" y="78.1">G1 - C - 01</text>
<text x="119.3" y="78.1">-</text>
<text x="119.3" y="81.5">-</text>
<text x="26.8" y="85">-</text>
<text x="61.8" y="85">-</text>
<text x="90.6" y="85">-</text>
<text x="119.3" y="85">-</text>
<text x="21.6" y="106.2">Mesa y Piezas Relacionadas</text>
<text x="97.7" y="102.8">Diseño Mecánico</text>
<text x="100.9" y="106.1">25/8/2020</text>
<text x="126.5" y="106.1">-</text>
<text x="140.6" y="106.1">-</text>
<text x="154.3" y="106.1">-</text>
<text x="168.4" y="106.1">-</text>
<text x="182.5" y="106.1">-</text>
<text x="196.2" y="106.1">-</text>
<text x="21.4" y="109.6">Planos Mecánicos Generales</text>
<text x="24.9" y="113.1">Subconjunto Inferior</text>
<text x="100.9" y="109.6">4/11/2020</text>
<text x="101.3" y="113.1">4/9/2020</text>
<text x="126.5" y="109.6">-</text>
<text x="140.6" y="109.6">-</text>
<text x="150.5" y="113.1">24/9/2020</text>
<text x="154.3" y="109.6">-</text>
<text x="168.4" y="109.6">-</text>
<text x="182.5" y="109.6">-</text>
<text x="192.5" y="113.1">4/11/2020</text>
<text x="196.2" y="109.6">-</text>
<text x="25" y="116.5">Subconjunto Puente</text>
<text x="100.9" y="116.5">28/8/2020</text>
<text x="100.9" y="120">24/9/2020</text>
<text x="150.6" y="116.5">22/9/2020</text>
<text x="150.6" y="120">4/11/2020</text>
<text x="168.4" y="120">-</text>
<text x="182.5" y="120">-</text>
<text x="192.5" y="116.5">4/11/2020</text>
<text x="196.2" y="120">-</text>
<text x="24.6" y="120">Subconjunto Cabezal</text>
<text x="24.6" y="123.5">Subconjunto Carcasa</text>
<text x="95.6" y="123.8">ACT.</text>
<text x="108.6" y="123.6">5/10/2020</text>
<text x="150.6" y="123.6">4/11/2020</text>
<text x="168.4" y="123.6">-</text>
<text x="182.5" y="123.6">-</text>
<text x="196.2" y="123.6">-</text>
<text x="96.9" y="126.8">Diseño Electrónica</text>
<text x="100.3" y="130.1">11/11/2020</text>
<text x="126.5" y="130.1">-</text>
<text x="140.6" y="130.1">-</text>
<text x="154.3" y="130.1">-</text>
<text x="168.4" y="130.1">-</text>
<text x="182.5" y="130.1">-</text>
<text x="196.2" y="130.1">-</text>
<text x="24.5" y="133.6">Generales Electrónica</text>
<text x="100.9" y="133.6">28/9/2020</text>
<text x="150" y="133.6">11/11/2020</text>
<text x="168.4" y="133.6">-</text>
<text x="182.5" y="133.6">-</text>
<text x="196.2" y="133.6">-</text>
<text x="23.5" y="154.5">Vista 3D</text>
<text x="61.8" y="154.6">-</text>
<text x="140.3" y="154.5">-</text>
<text x="20.9" y="158.1">Buje para Guía</text>
<text x="22.5" y="161.5">Chaponete</text>
<text x="56.4" y="158.1">G1 - AC - 01</text>
<text x="57.1" y="161.5">G1 - A - 17</text>
<text x="140.3" y="158.1">-</text>
<text x="140.3" y="161.5">-</text>
<text x="15.5" y="165">Dispositivo de Mecanizado</text>
<text x="55.9" y="165">G1 - ABC - 01</text>
<text x="140.3" y="165">-</text>
<text x="21.3" y="168.4">Guía de Mesa</text>
<text x="25" y="171.9">Mesa</text>
<text x="57.1" y="168.4">G1 - A - 06</text>
<text x="57.1" y="171.9">G1 - A - 16</text>
<text x="140.3" y="168.4">-</text>
<text x="140.3" y="171.9">-</text>
<text x="15.2" y="178.8">Soporte de Tuerca de Mesa</text>
<text x="15.8" y="175.4">Soporte de Buje para Guía</text>
<text x="57.1" y="175.4">G1 - A - 11</text>
<text x="57.1" y="178.8">G1 - A - 14</text>
<text x="89.8" y="175.4">R1</text>
<text x="132.6" y="175.4">R2</text>
<text x="140.3" y="178.8">-</text>
<text x="154.1" y="175.4">-</text>
<text x="20.1" y="185.7">Tornillo de Mesa</text>
<text x="20.6" y="182.3">Tapa para Buje</text>
<text x="56.4" y="182.3">G1 - AC - 02</text>
<text x="57.1" y="185.7">G1 - A - 07</text>
<text x="140.3" y="182.3">-</text>
<text x="140.3" y="185.7">-</text>
<text x="20.3" y="189.2">Tuerca de Mesa</text>
<text x="57.1" y="189.2">G1 - A - 15</text>
<text x="140.3" y="189.2">-</text>
<text x="88.8" y="201.4">¿Ok?</text>
<text x="109.6" y="201.4">Revisó</text>
<text x="131.6" y="201.4">¿Ok?</text>
<text x="151.5" y="201.4">Revisó</text>
<text x="173.4" y="201.5">¿Ok?</text>
<text x="193.5" y="201.5">Revisó</text>
<text x="15.5" y="208.7">Dispositivo de Mecanizado</text>
<text x="20.5" y="205.2">Máquina entera</text>
<text x="55.9" y="208.7">G1 - ABC - 02</text>
<text x="61" y="205.2">G1</text>
<text x="81.8" y="208.6">R0</text>
<text x="81.8" y="205.3">R0</text>
<text x="110.8" y="205.3">DMI</text>
<text x="112.2" y="208.6">-</text>
<text x="125.4" y="208.6">R1</text>
<text x="126.2" y="205.3">-</text>
<text x="140.2" y="205.2">-</text>
<text x="153.2" y="208.6">LM</text>
<text x="154.1" y="205.3">-</text>
<text x="167.4" y="208.6">R2</text>
<text x="168.3" y="205.3">-</text>
<text x="182.1" y="205.3">-</text>
<text x="194.7" y="208.6">DMI</text>
<text x="196.1" y="205.3">-</text>
<text x="88.8" y="226.8">¿Ok?</text>
<text x="109.6" y="226.8">Revisó</text>
<text x="131.6" y="226.8">¿Ok?</text>
<text x="151.5" y="226.8">Revisó</text>
<text x="173.4" y="226.8">¿Ok?</text>
<text x="193.5" y="226.8">Revisó</text>
<text x="22.8" y="230.4">Catálogos</text>
<text x="61.8" y="230.6">-</text>
<text x="112.2" y="230.6">-</text>
<text x="154.2" y="230.6">-</text>
<text x="196.1" y="230.6">-</text>
<text x="23.2" y="234">Despiece</text>
<text x="23.5" y="237.5">Vista 3D</text>
<text x="58.5" y="237.5">G1 - AA</text>
<text x="59.4" y="234">G1 - A</text>
<text x="81.8" y="237.6">R0</text>
<text x="82.6" y="234.1">-</text>
<text x="97.4" y="234.1">-</text>
<text x="112.2" y="237.6">-</text>
<text x="112.2" y="234.1">-</text>
<text x="125.4" y="237.6">R1</text>
<text x="126.2" y="234.1">-</text>
<text x="140.2" y="234.1">-</text>
<text x="152.8" y="237.6">DMI</text>
<text x="154.2" y="234.1">-</text>
<text x="167.4" y="237.6">R2</text>
<text x="167.4" y="234.1">R0</text>
<text x="194.7" y="237.6">DMI</text>
<text x="194.7" y="234.1">DMI</text>
<text x="15.3" y="240.9">Lista de Materiales - Pág 1</text>
<text x="15.3" y="244.4">Lista de Materiales - Pág 2</text>
<text x="55.2" y="240.9">G1 - A - Mat - 1</text>
<text x="55.2" y="244.4">G1 - A - Mat - 2</text>
<text x="81.8" y="241">R0</text>
<text x="81.8" y="244.5">R0</text>
<text x="112.2" y="241">-</text>
<text x="112.2" y="244.5">-</text>
<text x="125.4" y="241">R1</text>
<text x="125.4" y="244.5">R1</text>
<text x="152.8" y="241">DMI</text>
<text x="152.8" y="244.5">DMI</text>
<text x="167.4" y="241">R2</text>
<text x="167.4" y="244.5">R2</text>
<text x="194.7" y="241">DMI</text>
<text x="194.7" y="244.5">DMI</text>
<text x="20.9" y="251.3">Buje para Guía</text>
<text x="23.7" y="247.9">Bandeja</text>
<text x="54.9" y="251.3">G1 - AC - 01 - A</text>
<text x="57.1" y="247.9">G1 - A - 16</text>
<text x="81.8" y="247.9">R0</text>
<text x="81.8" y="251.4">R0</text>
<text x="112.2" y="247.9">-</text>
<text x="112.2" y="251.4">-</text>
<text x="125.4" y="247.9">R1</text>
<text x="125.4" y="251.4">R1</text>
<text x="152.8" y="251.4">LRP</text>
<text x="153.3" y="247.9">G1</text>
<text x="167.4" y="247.9">R2</text>
<text x="167.4" y="251.4">R2</text>
<text x="194.7" y="251.4">DMI</text>
<text x="194.7" y="247.9">DMI</text>
<text x="19.6" y="254.8">Buje para Tornillo</text>
<text x="54.2" y="254.8">G1 - ABC - 01 - A</text>
<text x="81.8" y="254.9">R0</text>
<text x="112.2" y="254.9">-</text>
<text x="125.4" y="254.9">R1</text>
<text x="153.3" y="254.9">G1</text>
<text x="167.4" y="254.9">R2</text>
<text x="194.7" y="254.9">DMI</text>
<text x="22.5" y="258.2">Chaponete</text>
<text x="24.5" y="261.7">Culata</text>
<text x="57.1" y="258.2">G1 - A - 13</text>
<text x="57.1" y="261.7">G1 - A - 02</text>
<text x="81.8" y="258.3">R0</text>
<text x="81.8" y="261.8">R1</text>
<text x="112.2" y="258.3">-</text>
<text x="112.2" y="261.8">-</text>
<text x="125.4" y="258.3">R1</text>
<text x="125.4" y="261.8">R2</text>
<text x="153.3" y="258.3">G1</text>
<text x="153.3" y="261.8">G1</text>
<text x="167.4" y="258.3">R2</text>
<text x="167.4" y="261.8">R3</text>
<text x="194.7" y="258.3">DMI</text>
<text x="194.7" y="261.8">DMI</text>
<text x="18.7" y="265.2">Esquina de Bandeja</text>
<text x="24.5" y="268.6">Frente</text>
<text x="57.1" y="265.2">G1 - A - 17</text>
<text x="57.1" y="268.6">G1 - A - 01</text>
<text x="81.8" y="265.2">R0</text>
<text x="81.8" y="268.7">R0</text>
<text x="112.2" y="265.2">-</text>
<text x="112.2" y="268.7">-</text>
<text x="125.4" y="265.2">R1</text>
<text x="125.4" y="268.7">R1</text>
<text x="153.3" y="265.2">G1</text>
<text x="153.3" y="268.7">G1</text>
<text x="167.4" y="265.2">R2</text>
<text x="167.4" y="268.7">R2</text>
<text x="194.7" y="265.2">DMI</text>
<text x="194.7" y="268.7">DMI</text>
<text x="15.8" y="275.5">Guía de Bandeja Izquierda</text>
<text x="16.2" y="272.1">Guía de Bandeja Derecha</text>
<text x="57.1" y="272.1">G1 - A - 15</text>
<text x="57.1" y="275.5">G1 - A - 14</text>
<text x="81.8" y="272.2">R0</text>
<text x="81.8" y="275.6">R0</text>
<text x="112.2" y="272.2">-</text>
<text x="112.2" y="275.6">-</text>
<text x="125.4" y="272.2">R1</text>
<text x="125.4" y="275.6">R1</text>
<text x="153.3" y="272.2">G1</text>
<text x="153.3" y="275.6">G1</text>
<text x="167.4" y="272.2">R2</text>
<text x="167.4" y="275.6">R2</text>
<text x="194.7" y="272.2">DMI</text>
<text x="194.7" y="275.6">DMI</text>
</g>
</svg>
